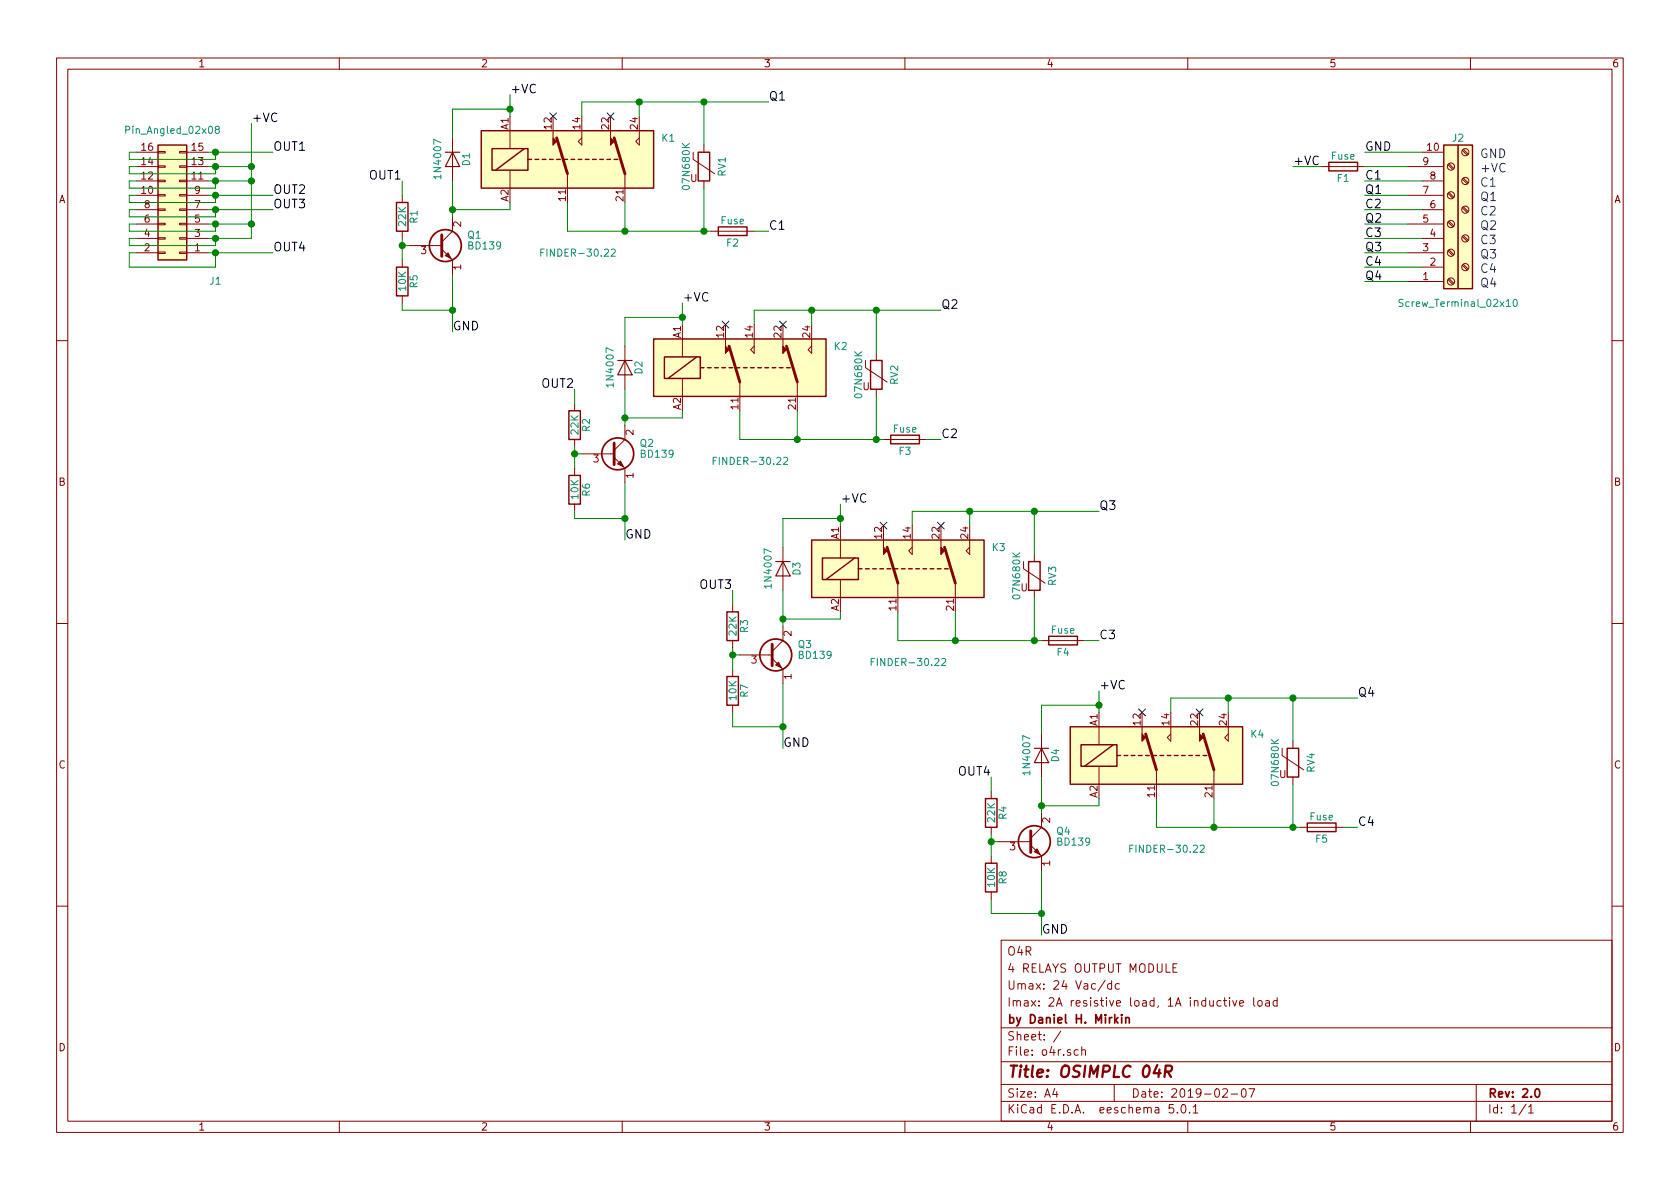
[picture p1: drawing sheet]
<svg xmlns="http://www.w3.org/2000/svg" width="297mm" height="210mm" viewBox="0 0 297 210" stroke-linecap="round" stroke-linejoin="round" font-family="sans-serif">
<g fill="none" stroke="#840000" stroke-width=".18">
<path d="M10 10.3h277v189.9h-277zM12 12.2h273v186.1h-273zM60 10.3v1.9M110 10.3v1.9M160 10.3v1.9M210 10.3v1.9M260 10.3v1.9M24.1 39.6h3.8M24.1 37.1h3.8M24.1 34.5h3.8M24.1 32h3.8M24.1 29.5h3.8"/>
<path d="M24.1 26.9h3.8M27.9 26.8h1.3v.2h-1.3zM27.9 29.3h1.3v.3h-1.3zM27.9 31.9h1.3v.2h-1.3zM27.9 34.4h1.3v.3h-1.3zM27.9 37h1.3v.2h-1.3zM27.9 39.5h1.3v.2h-1.3zM31.7 26.8h1.3v.2h-1.3zM31.7 29.3h1.3v.3h-1.3zM31.7 31.9h1.3v.2h-1.3zM31.7 34.4h1.3v.3h-1.3zM31.7 37h1.3v.2h-1.3z"/>
<path d="M31.7 39.5h1.3v.2h-1.3zM33 39.6h3.8M33 37.1h3.8M33 34.5h3.8M33 32h3.8M33 29.5h3.8M33 26.9h3.8M71.1 34.5v1.3M80 24.4v7.6M80 38.3v2.6l-1.9 1.9M90.2 23.1v3.2M90.2 30.1v3.2"/>
<path d="M97.8 23.1v2.5M100.3 30.7v2.6M102.9 23.1v2.5l-.7-.6 .7-.6M107.9 23.1v2.5M110.5 30.7v2.6M113 23.1v2.5l-.6-.6 .6-.6M122.6 26.9v1.3l3.8 2.5M124.5 25.6v1.3M124.5 32v1.3M233.7 29.5h7.6M248.9 39.6h6.4M248.9 34.5h6.4"/>
<path d="M248.9 29.5h6.4M251.5 37.1h3.8M251.5 32h3.8M251.5 26.9h3.8M256 39.3l.9 .8M256 34.2l.9 .8M256 29.1l.9 .9M256.2 39.1l.8 .8M256.2 34l.8 .9M256.2 29l.8 .8M258.5 36.7l.9 .9M258.5 31.7l.9 .8"/>
<path d="M258.5 26.6l.9 .8M258.7 36.6l.9 .8M258.7 31.5l.9 .8M258.7 26.4l.9 .8M24.1 44.7h3.8M24.1 42.2h3.8M27.9 42h1.3v.3h-1.3zM27.9 44.6h1.3v.2h-1.3zM31.7 42h1.3v.3h-1.3zM31.7 44.6h1.3v.2h-1.3zM33 44.7h3.8M33 42.2h3.8"/>
<path d="M71.1 40.9v1.3M71.1 46v1.2M71.1 52.3v1.3M72.4 43.4h5.7M78.1 44.1l1.9 1.9v2.5M120.6 59.9v3.2M125.7 40.9h7.6M128.3 59.9v2.6M133.3 59.9v2.6l-.6-.7 .6-.6M138.4 59.9v2.6M143.5 59.9v2.6l-.6-.7 .6-.6M248.9 44.7h6.4"/>
<path d="M248.9 49.8h6.4M251.5 42.2h3.8M251.5 47.2h3.8M256 49.4l.9 .9M256 44.4l.9 .8M256.2 49.3l.8 .8M256.2 44.2l.8 .8M258.5 46.9l.9 .8M258.5 41.8l.9 .9M258.7 46.7l.9 .9M258.7 41.7l.9 .8M10 60.2h2"/>
<path d="M101.6 71.4v1.2M101.6 77.7v1.3M110.5 61.2v7.6M110.5 75.2v2.5l-1.9 1.9M120.6 66.9v3.2M130.8 67.6v2.5M141 67.6v2.5M153 63.7v1.3l3.8 2.6M154.9 62.5v1.2M154.9 68.8v1.3M156.2 77.7h7.6M285 60.2h2"/>
<path d="M101.6 82.8v1.3M101.6 89.1v1.3M102.9 80.3h5.7M108.6 80.9l1.9 1.9v2.5M138.4 96.8v7.6M148.6 95.5v3.2M156.2 95.5v2.5M161.3 95.5v2.5l-.6-.6 .6-.6M166.4 95.5v2.5M171.4 95.5v2.5l-.6-.6 .6-.6M181 99.3v1.3l3.8 2.5M182.9 98v1.3"/>
<path d="M10 110.3h2M129.5 106.9v1.3M129.5 113.3v1.2M129.5 118.4v1.2M130.8 115.8h5.7M136.5 116.5l1.9 1.9v2.5M138.4 110.7v2.6l-1.9 1.9M148.6 102.5v3.2M158.7 103.1v2.6M168.9 103.1v2.6M182.9 104.4v1.3M184.1 113.3h7.7"/>
<path d="M285 110.3h2M129.5 124.7v1.3M175.3 139.9v1.3M184.1 129.8v7.6M194.3 128.5v3.2M194.3 135.5v3.2M201.9 128.5v2.6M204.5 136.1v2.6M207 128.5v2.6l-.6-.7 .6-.6M212.1 128.5v2.6M214.6 136.1v2.6M217.2 128.5v2.6l-.7-.7 .7-.6"/>
<path d="M226.7 132.3v1.3l3.8 2.5M228.6 131.1v1.2M228.6 137.4v1.3M175.3 146.3v1.3M175.3 151.4v1.2M175.3 157.7v1.3M176.5 148.8h5.7M182.2 149.5l1.9 1.9v2.5M184.1 143.8v2.5l-1.9 1.9M229.9 146.3h7.6M10 160.2h2M177 166.3h108v32h-108z"/>
<path d="M195.4 173.3l-1.3 2M196.5 174l-.4-.1-.3 .3 .1 .6 .2 .1 .4-.1M196.5 173.4v1.5M197.9 174l-.4-.1-.3 .3 .1 .6 .2 .1 .4-.1M207.4 171.1h.5M208.1 170.4h-.7v1.5h.7M216.3 176.9h.6M216.5 176.4v1.3l.4 .2M217.4 176.4v.2M217.4 176.9v1M218 176.9l.3 1 .4-1M219.2 177.4l.7-.1-.1-.3-.4-.1-.2 .2 .1 .7h.5"/>
<path d="M221.7 176.4v1.3l.2 .2M222.5 177.1l.2-.2 .4 .2 .1 .5-.2 .2-.3 .1-.2-.1zM223.8 177h.6l.1 .9M224.5 177.3l-.5 .1-.3 .2 .1 .2 .2 .1 .5-.1M225.8 177l-.4-.1-.3 .3 .1 .6 .2 .1 .4-.1M225.8 176.4v1.5M285 160.2h2M60 198.3v1.9M110 198.3v1.9M160 198.3v1.9M177 194.8h108M177 191.8h108"/>
<path d="M177 187.8h108M177 181.8h108M186.5 192.5l-.4 1h1M186.8 193v1M187.6 182.3l-1.3 2M190.6 185.7l-.4-.1-.3 .3 .1 .6 .2 .1 .4-.1M191.3 185.7a.37 .37 0 0 1 .6 .1v.8M191.3 185.1v1.5M197 191.8v3M207.5 195.3h-.7l-.1 .7 .2-.1 .5 .1 .1 .2v.5l-.2 .1-.6-.1M208.2 196.7v.1M209 195.5l.3-.2a.94 .94 0 0 1 0 1.5 .79 .79 0 0 1-.3-1.3z"/>
<path d="M210 198.3v1.9M210.3 196.7v.1M211 195.8l.4-.5v1.5M211 196.8h.8M216.2 192.7l.2-.2h.4l.2 .5-.9 1h.9M217.7 193.5h1.1M219.6 192.7l.4-.2a.94 .94 0 0 1 0 1.5 .82 .82 0 0 1-.4-1.3zM220.8 192.5h1l-.6 1.5M260 198.3v1.9M261 191.8v6.5M269.8 195.2l-1.2 2M270.3 195.8l.4-.5v1.5"/>
<path d="M270.3 196.8h.8"/>
<circle cx="256.5" cy="39.6" r=".63"/>
<circle cx="256.5" cy="34.5" r=".63"/>
<circle cx="256.5" cy="29.5" r=".63"/>
<circle cx="259.1" cy="37.1" r=".63"/>
<circle cx="259.1" cy="26.9" r=".63"/>
<circle cx="259.1" cy="32" r=".63"/>
<circle cx="256.5" cy="49.8" r=".63"/>
<circle cx="256.5" cy="44.7" r=".63"/>
<circle cx="259.1" cy="47.2" r=".63"/>
<circle cx="259.1" cy="42.2" r=".63"/>
</g>
<g fill="none" stroke="#840000" stroke-width=".3">
<path d="M197.7 179.9l-.6 .6M198.3 179.4v.2M198.3 179.9v1M199 179.9v1M197.2 180.4l.5 .5M199 180.1l.2-.2 .4 .1 .1 .9M271.5 192.7l.2-.2a.81 .81 0 0 1 .6 .6 .81 .81 0 0 1-.3 .8l-.1 .1a.79 .79 0 0 1-.4-1.3z"/>
<circle cx="78.7" cy="43.4" r="2.82"/>
<circle cx="109.2" cy="80.3" r="2.82"/>
<circle cx="137.2" cy="115.8" r="2.82"/>
<circle cx="182.9" cy="148.8" r="2.82"/>
</g>
<path d="M206 189.5h.8a.57 .57 0 0 0 .4-.5 .57 .57 0 0 0-.3-.6h-.8l-.2 2M206.5 189.5l.5 .9" fill="none" stroke="#840000" stroke-width=".41"/>
<g fill="#ffffc2" stroke="#ffffc2" stroke-width=".18">
<path d="M27.9 25.6h5.1v20.4h-5.1z"/>
<path d="M255.3 25.6h2.5v25.4h-2.5z"/>
<path d="M257.8 25.6h2.5v25.4h-2.5z"/>
<path d="M85.1 23.1h30.5v10.2h-30.5z"/>
<path d="M115.6 59.9h30.4v10.2h-30.4z"/>
<path d="M143.5 95.5h30.5v10.2h-30.5z"/>
<path d="M189.2 128.5h30.5v10.2h-30.5z"/>
</g>
<g fill="none" stroke="#840000" stroke-width=".25">
<path d="M27.9 25.6h5.1v20.4h-5.1zM70.1 35.8h2v5.1h-2zM85.1 23.1h30.5v10.2h-30.5zM87 26.3h6.3v3.8h-6.3zM92.7 26.3l-5.1 3.8M93.3 28.2h.7M94.6 28.2h.6M95.9 28.2h.6M97.2 28.2h.6M98.4 28.2h.7M99.7 28.2h.6M101 28.2h.6"/>
<path d="M102.2 28.2h.7M103.5 28.2h.6M104.8 28.2h.6M106 28.2h.7M107.3 28.2h.6M108.6 28.2h.6M123.4 26.9h2.1v5.1h-2.1zM234.9 28.7h5.1v1.5h-5.1zM255.3 25.6h2.5v25.4h-2.5zM257.8 25.6h2.5v25.4h-2.5zM70.1 47.2h2v5.1h-2zM115.6 59.9h30.4v10.2h-30.4z"/>
<path d="M127 40.1h5.1v1.6h-5.1zM100.6 72.6h2v5.1h-2zM117.5 63.1h6.3v3.8h-6.3zM123.2 63.1l-5.1 3.8M123.8 65h.7M125.1 65h.6M126.4 65h.6M127.6 65h.7M128.9 65h.6M130.2 65h.6M131.4 65h.7M132.7 65h.6"/>
<path d="M134 65h.6M135.3 65h.6M136.5 65h.7M137.8 65h.6M139.1 65h.6M153.9 63.7h2.1v5.1h-2.1zM157.5 77h5.1v1.5h-5.1zM100.6 84.1h2v5h-2zM143.5 95.5h30.5v10.2h-30.5zM145.4 98.7h6.4v3.8h-6.4zM151.1 98.7l-5.1 3.8M181.9 99.3h2v5.1h-2z"/>
<path d="M128.5 108.2h2.1v5.1h-2.1zM128.5 119.6h2.1v5.1h-2.1zM151.8 100.6h.6M153 100.6h.7M154.3 100.6h.6M155.6 100.6h.6M156.8 100.6h.7M158.1 100.6h.6M159.4 100.6h.6M160.7 100.6h.6M161.9 100.6h.7M163.2 100.6h.6"/>
<path d="M164.5 100.6h.6M165.7 100.6h.7M167 100.6h.6M185.4 112.5h5.1v1.5h-5.1zM189.2 128.5h30.5v10.2h-30.5zM191.1 131.7h6.4v3.8h-6.4zM196.8 131.7l-5 3.8M197.5 133.6h.6M198.8 133.6h.6M200 133.6h.7M201.3 133.6h.6M202.6 133.6h.6"/>
<path d="M203.8 133.6h.7M205.1 133.6h.6M206.4 133.6h.6M207.6 133.6h.7M208.9 133.6h.6M210.2 133.6h.6M211.5 133.6h.6M212.7 133.6h.7M227.6 132.3h2v5.1h-2zM174.2 141.2h2.1v5.1h-2.1zM174.2 152.6h2.1v5.1h-2.1zM231.1 145.5h5.1v1.6h-5.1z"/>
</g>
<g fill="none" stroke="#008484" stroke-width=".18">
<path d="M38.3 22.9l-.3-.3 .1-.2 .2-.1 .4 .1v.4l-.5 .1-.2 .2v.3l.3 .2 .4-.1 .1-.1-.1-.4-.2-.1M95.6 44.6h.4M96.2 44h-.6v1.3M108.1 44.2l.5-.2 .2 .4-.1 .2-.7 .7h.8M248.1 53l-.5-.1-.2 .2v.4l.6 .2 .1 .3-.3 .2-.5-.1M267.7 53.1l.1-.2a.69 .69 0 0 1 .5 .7 .69 .69 0 0 1-.5 .6l-.2-.2-.1-.3zM126.1 81.5h.4M126.7 80.9h-.6v1.2M138.6 81l.4-.1 .3 .3-.1 .2-.7 .7h.8M154 117h.5M154.6 116.4h-.6v1.3M166.5 116.6l.5-.2 .2 .4v.2l-.8 .7h.8"/>
<path d="M199.7 150.1h.5M200.4 149.4h-.7v1.3M212.2 149.6l.5-.2 .2 .4v.2l-.8 .7h.8"/>
</g>
<path d="M78.7 26.9h2.6M80 26.9l1.3 2.6h-2.6zM109.2 63.7h2.6M110.5 63.7l1.3 2.6h-2.6zM137.2 99.3h2.5M138.4 99.3l1.3 2.5h-2.5zM182.9 132.3h2.5M184.1 132.3l1.3 2.6h-2.5z" fill="none" stroke="#840000" stroke-width=".2"/>
<g fill="none" stroke="#008400" stroke-width=".18">
<path d="M90.2 19.3h-10.2v5.1M90.2 16.8v3.8M113 18v2.6M124.5 18v7.6M135.9 18h-33v2.6M24.1 29.5h-1.2v1.2h15.2v-1.2M24.1 34.5h-1.2v1.3h15.2v-1.3M24.1 32h-1.2v1.3h15.2v-1.3M24.1 26.9h-1.2v1.3h15.2v-1.3M24.1 39.6h-1.2v1.3h15.2v-1.3M24.1 37.1h-1.2v1.2h15.2v-1.2M36.8 29.5h7.6"/>
<path d="M36.8 34.5h11.5M36.8 32h7.6M36.8 26.9h11.5M36.8 39.6h7.6M36.8 37.1h11.5M44.4 21.8v20.4h-7.6M71.1 32v2.5M80 32v6.3M90.2 35.8v1.3h-10.2M100.3 35.8v5.1h25.4M110.5 35.8v5.1M124.5 33.3v7.6"/>
<path d="M228.6 29.5h5.1M241.3 29.5h7.6M241.3 34.5h7.6M241.3 32h10.2M241.3 26.9h10.2M241.3 39.6h7.6M241.3 37.1h10.2M24.1 44.7h-1.2v2.5h15.2v-2.5M24.1 42.2h-1.2v1.2h15.2v-1.2M36.8 44.7h11.5M71.1 43.4h1.3M71.1 42.2v3.8"/>
<path d="M71.1 53.6v1.3h8.9M80 48.5v10.2M120.6 56.1h-10.1v5.1M120.6 53.6v3.8M133.3 40.9h2.6M143.5 54.9v2.5M154.9 54.9v7.6M166.4 54.9h-33.1v2.5M241.3 44.7h7.6M241.3 42.2h10.2M241.3 49.8h7.6M241.3 47.2h10.2"/>
<path d="M101.6 68.8v2.6M101.6 79v3.8M110.5 68.8v6.4M120.6 72.6v1.3h-10.1M130.8 72.6v5.1h25.4M141 72.6v5.1M154.9 70.1v7.6M163.8 77.7h2.6M101.6 90.4v1.3h8.9M101.6 80.3h1.3M110.5 85.3v10.2M148.6 91.7h-10.2v5.1"/>
<path d="M148.6 89.1v3.9M171.4 90.4v2.6M182.9 90.4v7.6M194.3 90.4h-33v2.6M129.5 104.4v2.5M129.5 114.5v3.9M129.5 115.8h1.3M138.4 104.4v6.3M148.6 108.2v1.3h-10.2M158.7 108.2v5.1h25.4M168.9 108.2v5.1M182.9 105.7v7.6"/>
<path d="M191.8 113.3h2.5M129.5 126v2.5h8.9M138.4 120.9v11.4M175.3 137.4v2.5M184.1 137.4v6.4M194.3 124.7h-10.2v5.1M194.3 122.2v3.8M217.2 123.4v2.6M228.6 123.4v7.7M228.6 138.7v7.6M240 123.4h-33v2.6M175.3 147.6v3.8"/>
<path d="M175.3 159v2.5h8.8M175.3 148.8h1.2M184.1 153.9v11.4M194.3 141.2v1.3h-10.2M204.5 141.2v5.1h25.4M214.6 141.2v5.1M237.5 146.3h2.5"/>
</g>
<g fill="#008400" stroke="#008400" stroke-width=".25">
<circle cx="44.5" cy="29.5" r=".51"/>
<circle cx="44.5" cy="32" r=".51"/>
<circle cx="44.5" cy="39.6" r=".51"/>
<circle cx="38.1" cy="29.5" r=".51"/>
<circle cx="38.1" cy="32" r=".51"/>
<circle cx="38.1" cy="39.6" r=".51"/>
<circle cx="38.1" cy="42.2" r=".51"/>
<circle cx="38.1" cy="26.9" r=".51"/>
<circle cx="38.1" cy="34.5" r=".51"/>
<circle cx="38.1" cy="37.1" r=".51"/>
<circle cx="38.1" cy="44.7" r=".51"/>
<circle cx="80" cy="37.1" r=".51"/>
<circle cx="90.2" cy="19.3" r=".51"/>
<circle cx="124.5" cy="18" r=".51"/>
<circle cx="124.5" cy="40.9" r=".51"/>
<circle cx="110.5" cy="40.9" r=".51"/>
<circle cx="113" cy="18" r=".51"/>
<circle cx="110.5" cy="73.9" r=".51"/>
<circle cx="120.7" cy="56.1" r=".51"/>
<circle cx="154.9" cy="54.9" r=".51"/>
<circle cx="154.9" cy="77.7" r=".51"/>
<circle cx="141" cy="77.7" r=".51"/>
<circle cx="143.5" cy="54.9" r=".51"/>
<circle cx="138.4" cy="109.5" r=".51"/>
<circle cx="148.6" cy="91.7" r=".51"/>
<circle cx="182.9" cy="90.4" r=".51"/>
<circle cx="182.9" cy="113.3" r=".51"/>
<circle cx="168.9" cy="113.3" r=".51"/>
<circle cx="171.5" cy="90.4" r=".51"/>
<circle cx="184.2" cy="142.5" r=".51"/>
<circle cx="194.3" cy="124.7" r=".51"/>
<circle cx="228.6" cy="123.4" r=".51"/>
<circle cx="228.6" cy="146.3" r=".51"/>
<circle cx="214.6" cy="146.3" r=".51"/>
<circle cx="217.2" cy="123.4" r=".51"/>
<circle cx="71.1" cy="43.4" r=".51"/>
<circle cx="80" cy="54.9" r=".51"/>
<circle cx="101.6" cy="80.3" r=".51"/>
<circle cx="110.5" cy="91.7" r=".51"/>
<circle cx="129.5" cy="115.8" r=".51"/>
<circle cx="138.4" cy="128.5" r=".51"/>
<circle cx="175.3" cy="148.8" r=".51"/>
<circle cx="184.2" cy="161.5" r=".51"/>
</g>
<g fill="none" stroke="#000084" stroke-width=".18">
<path d="M97.2 20l1.2 1.2M98.4 20l-1.2 1.2M107.3 20l1.3 1.2M108.6 20l-1.3 1.2M127.7 56.8l1.2 1.2M128.9 56.8l-1.2 1.2M137.8 56.8l1.2 1.2M139 56.8l-1.2 1.2M155.6 92.3l1.2 1.3M156.8 92.3l-1.2 1.3M165.8 92.3l1.2 1.3M167 92.3l-1.2 1.3"/>
<path d="M201.3 125.4l1.2 1.2M202.5 125.4l-1.2 1.2M211.5 125.4l1.2 1.2M212.7 125.4l-1.2 1.2"/>
</g>
<path d="M98.4 24.4l1.9 6.3M108.6 24.4l1.9 6.3M128.9 61.2l1.9 6.4M139.1 61.2l1.9 6.4M156.8 96.8l1.9 6.3M167 96.8l1.9 6.3M202.6 129.8l1.9 6.3M212.7 129.8l1.9 6.3" fill="none" stroke="#840000" stroke-width=".51"/>
<g fill="#840000" stroke="#840000" stroke-width=".18">
<path d="M97.8 24.4l.6 .6-.6 .6z"/>
<path d="M107.9 24.4l.7 .6-.7 .6z"/>
<path d="M128.3 61.2l.6 .6-.6 .7z"/>
<path d="M138.4 61.2l.7 .6-.7 .7z"/>
<path d="M156.2 96.8l.6 .6-.6 .6z"/>
<path d="M166.4 96.8l.6 .6-.6 .6z"/>
<path d="M201.9 129.8l.7 .6-.7 .7z"/>
<path d="M212.1 129.8l.6 .6-.6 .7z"/>
<path d="M79.2 44.7l.6 1-1.1-.5z"/>
<path d="M109.7 81.5l.5 1-1-.5z"/>
<path d="M137.1 117.6l.5-.5 .6 1z"/>
<path d="M182.9 150.6l.5-.5 .5 1z"/>
</g>
<g fill="#840000" stroke="#840000" stroke-width=".51">
<path d="M78.1 41.5v3.8z"/>
<path d="M108.6 78.4v3.8z"/>
<path d="M136.5 113.9v3.8z"/>
<path d="M182.2 146.9v3.8z"/>
</g>
<text font-size="2.8" fill="#840000" x="178" y="190.5">Title: OSIMPLC 04R</text>
<g font-size="2.1">
<text x="90.2" y="16.5">+VC</text>
<text x="135.9" y="17.8">Q1</text>
<text x="44.4" y="21.6">+VC</text>
<text x="48.3" y="26.7">OUT1</text>
<text x="228.6" y="29.2">+VC</text>
<text x="241.3" y="26.7">GND</text>
<text x="48.3" y="34.3">OUT2</text>
<text x="65.5" y="31.7">OUT1</text>
<text x="241.3" y="34.3">Q1</text>
<text x="241.3" y="31.7">C1</text>
<text x="48.3" y="36.8">OUT3</text>
<text x="135.9" y="40.6">C1</text>
<text x="241.3" y="39.4">Q2</text>
<text x="241.3" y="36.8">C2</text>
<text x="241.3" y="41.9">C3</text>
<text x="48.3" y="44.4">OUT4</text>
<text x="241.3" y="44.4">Q3</text>
<text x="241.3" y="47">C4</text>
<text x="120.6" y="53.3">+VC</text>
<text x="241.3" y="49.5">Q4</text>
<text x="80" y="58.4">GND</text>
<text x="166.4" y="54.6">Q2</text>
<text x="95.9" y="68.6">OUT2</text>
<text x="166.4" y="77.5">C2</text>
<text x="148.6" y="88.9">+VC</text>
<text x="110.5" y="95.2">GND</text>
<text x="194.3" y="90.2">Q3</text>
<text x="123.9" y="104.1">OUT3</text>
<text x="194.3" y="113">C3</text>
<text x="194.3" y="121.9">+VC</text>
<text x="240" y="123.2">Q4</text>
<text x="138.4" y="132.1">GND</text>
<text x="169.6" y="137.2">OUT4</text>
<text x="240" y="146">C4</text>
<text x="184.1" y="165.1">GND</text>
</g>
<g font-size="2.1" fill="#0000c2">
<text x="261.6" y="27.9">GND</text>
<text x="261.6" y="30.5">+VC</text>
<text x="261.6" y="35.6">Q1</text>
<text x="261.6" y="33">C1</text>
<text x="261.6" y="40.6">Q2</text>
<text x="261.6" y="38.1">C2</text>
<text x="261.6" y="45.7">Q3</text>
<text x="261.6" y="43.2">C3</text>
<text x="261.6" y="50.8">Q4</text>
<text x="261.6" y="48.3">C4</text>
</g>
<g font-size="2.1" fill="#840000">
<text x="178" y="172">4 RELAYS OUTPUT MODULE</text>
<text x="178" y="169">O4R</text>
<text x="178" y="178">Imax: 2A resistive load, 1A inductive load</text>
<text x="178" y="175">Umax: 24 Vac/dc</text>
<text x="178" y="184">Sheet: /</text>
<text x="178" y="181">by Daniel H. Mirkin</text>
<text x="178" y="186.7">File: o4r.sch</text>
<text x="178" y="196.9">KiCad E.D.A. eeschema 5.0.1</text>
<text x="178" y="194.1">Size: A4</text>
<text x="200" y="194.1">Date: 2019-02-07</text>
<text x="263" y="194.1">Rev: 2.0</text>
<text x="263" y="196.9">Id: 1/1</text>
</g>
<g font-size="1.8" fill="#840000">
<text x="35" y="11.9">1</text>
<text x="85" y="11.9">2</text>
<text x="135" y="11.9">3</text>
<text x="185" y="11.9">4</text>
<text x="235" y="11.9">5</text>
<text x="285" y="11.9">6</text>
<text x="89.9" y="23" transform="rotate(-90 89.9 23)">A1</text>
<text x="97.5" y="22.8" transform="rotate(-90 97.5 22.8)">12</text>
<text x="102.6" y="22.8" transform="rotate(-90 102.6 22.8)">14</text>
<text x="107.7" y="22.8" transform="rotate(-90 107.7 22.8)">22</text>
<text x="112.8" y="22.8" transform="rotate(-90 112.8 22.8)">24</text>
<text x="25.1" y="29.2">14</text>
<text x="25.1" y="26.7">16</text>
<text x="34" y="29.2">13</text>
<text x="34" y="26.7">15</text>
<text x="251.6" y="29.2">9</text>
<text x="252.4" y="26.7">10</text>
<text x="10.4" y="35.9">A</text>
<text x="25.1" y="34.3">10</text>
<text x="25.1" y="31.7">12</text>
<text x="34" y="31.7">11</text>
<text x="34.4" y="34.3">9</text>
<text x="89.9" y="35.7" transform="rotate(-90 89.9 35.7)">A2</text>
<text x="100.1" y="35.5" transform="rotate(-90 100.1 35.5)">11</text>
<text x="110.2" y="35.5" transform="rotate(-90 110.2 35.5)">21</text>
<text x="122" y="32.2">U</text>
<text x="251.6" y="34.3">7</text>
<text x="252.9" y="31.7">8</text>
<text x="285.4" y="35.9">A</text>
<text x="25.6" y="41.9">4</text>
<text x="25.6" y="39.4">6</text>
<text x="25.6" y="36.8">8</text>
<text x="34.4" y="41.9">3</text>
<text x="34.4" y="39.4">5</text>
<text x="34.4" y="36.8">7</text>
<text x="81.5" y="40.1" transform="rotate(-90 81.5 40.1)">2</text>
<text x="251.6" y="39.4">5</text>
<text x="252.9" y="41.9">4</text>
<text x="252.9" y="36.8">6</text>
<text x="25.6" y="44.4">2</text>
<text x="34.4" y="44.4">1</text>
<text x="74.4" y="45">3</text>
<text x="81.5" y="47.7" transform="rotate(-90 81.5 47.7)">1</text>
<text x="251.6" y="44.4">3</text>
<text x="252.9" y="47">2</text>
<text x="251.6" y="49.5">1</text>
<text x="120.4" y="59.8" transform="rotate(-90 120.4 59.8)">A1</text>
<text x="128" y="59.6" transform="rotate(-90 128 59.6)">12</text>
<text x="133.1" y="59.6" transform="rotate(-90 133.1 59.6)">14</text>
<text x="138.2" y="59.6" transform="rotate(-90 138.2 59.6)">22</text>
<text x="143.3" y="59.6" transform="rotate(-90 143.3 59.6)">24</text>
<text x="152.5" y="69">U</text>
<text x="112" y="76.9" transform="rotate(-90 112 76.9)">2</text>
<text x="120.4" y="72.5" transform="rotate(-90 120.4 72.5)">A2</text>
<text x="130.6" y="72.3" transform="rotate(-90 130.6 72.3)">11</text>
<text x="140.7" y="72.3" transform="rotate(-90 140.7 72.3)">21</text>
<text x="104.9" y="81.8">3</text>
<text x="10.4" y="85.9">B</text>
<text x="112" y="84.6" transform="rotate(-90 112 84.6)">1</text>
<text x="285.4" y="85.9">B</text>
<text x="148.3" y="95.3" transform="rotate(-90 148.3 95.3)">A1</text>
<text x="156" y="95.2" transform="rotate(-90 156 95.2)">12</text>
<text x="161" y="95.2" transform="rotate(-90 161 95.2)">14</text>
<text x="166.1" y="95.2" transform="rotate(-90 166.1 95.2)">22</text>
<text x="171.2" y="95.2" transform="rotate(-90 171.2 95.2)">24</text>
<text x="158.5" y="107.9" transform="rotate(-90 158.5 107.9)">11</text>
<text x="168.7" y="107.9" transform="rotate(-90 168.7 107.9)">21</text>
<text x="180.5" y="104.6">U</text>
<text x="140" y="112.5" transform="rotate(-90 140 112.5)">2</text>
<text x="148.3" y="108" transform="rotate(-90 148.3 108)">A2</text>
<text x="132.9" y="117.3">3</text>
<text x="140" y="120.1" transform="rotate(-90 140 120.1)">1</text>
<text x="194.1" y="128.4" transform="rotate(-90 194.1 128.4)">A1</text>
<text x="201.7" y="128.2" transform="rotate(-90 201.7 128.2)">12</text>
<text x="206.8" y="128.2" transform="rotate(-90 206.8 128.2)">14</text>
<text x="211.8" y="128.2" transform="rotate(-90 211.8 128.2)">22</text>
<text x="216.9" y="128.2" transform="rotate(-90 216.9 128.2)">24</text>
<text x="10.4" y="135.9">C</text>
<text x="226.2" y="137.6">U</text>
<text x="285.4" y="135.9">C</text>
<text x="194.1" y="141.1" transform="rotate(-90 194.1 141.1)">A2</text>
<text x="204.2" y="140.9" transform="rotate(-90 204.2 140.9)">11</text>
<text x="214.4" y="140.9" transform="rotate(-90 214.4 140.9)">21</text>
<text x="185.7" y="145.5" transform="rotate(-90 185.7 145.5)">2</text>
<text x="178.6" y="150.4">3</text>
<text x="185.7" y="153.1" transform="rotate(-90 185.7 153.1)">1</text>
<text x="10.4" y="185.9">D</text>
<text x="285.4" y="185.9">D</text>
<text x="35" y="199.9">1</text>
<text x="85" y="199.9">2</text>
<text x="135" y="199.9">3</text>
<text x="185" y="199.9">4</text>
<text x="235" y="199.9">5</text>
<text x="285" y="199.9">6</text>
</g>
<g font-size="1.8" fill="#008484">
<text x="22.7" y="23.7">Pin_Angled_02x08</text>
<text x="83.1" y="29.3" transform="rotate(-90 83.1 29.3)">D1</text>
<text x="117" y="25.1">K1</text>
<text x="235.4" y="28.2">Fuse</text>
<text x="256.8" y="25.1">J2</text>
<text x="78" y="31.3" transform="rotate(-90 78 31.3)">1N4007</text>
<text x="122" y="33.2" transform="rotate(-90 122 33.2)">07N680K</text>
<text x="128.3" y="31.2" transform="rotate(-90 128.3 31.2)">RV1</text>
<text x="236.5" y="32.2">F1</text>
<text x="71.8" y="39.9" transform="rotate(-90 71.8 39.9)">22K</text>
<text x="73.8" y="39.5" transform="rotate(-90 73.8 39.5)">R1</text>
<text x="127.5" y="39.7">Fuse</text>
<text x="82.7" y="42.2">Q1</text>
<text x="83" y="44.1">BD139</text>
<text x="96.4" y="45.4">FINDER-30.22</text>
<text x="128.5" y="43.6">F2</text>
<text x="37.1" y="50.3">J1</text>
<text x="71.8" y="51.4" transform="rotate(-90 71.8 51.4)">10K</text>
<text x="73.8" y="50.9" transform="rotate(-90 73.8 50.9)">R5</text>
<text x="248.1" y="54.3">Screw_Terminal_02x10</text>
<text x="147.5" y="61.9">K2</text>
<text x="108.5" y="68.1" transform="rotate(-90 108.5 68.1)">1N4007</text>
<text x="113.6" y="66.1" transform="rotate(-90 113.6 66.1)">D2</text>
<text x="152.5" y="70" transform="rotate(-90 152.5 70)">07N680K</text>
<text x="158.8" y="68" transform="rotate(-90 158.8 68)">RV2</text>
<text x="102.3" y="76.8" transform="rotate(-90 102.3 76.8)">22K</text>
<text x="104.3" y="76.3" transform="rotate(-90 104.3 76.3)">R2</text>
<text x="158" y="76.5">Fuse</text>
<text x="113.2" y="79">Q2</text>
<text x="113.4" y="80.9">BD139</text>
<text x="126.9" y="82.2">FINDER-30.22</text>
<text x="159" y="80.4">F3</text>
<text x="102.3" y="88.2" transform="rotate(-90 102.3 88.2)">10K</text>
<text x="104.3" y="87.7" transform="rotate(-90 104.3 87.7)">R6</text>
<text x="141.5" y="101.7" transform="rotate(-90 141.5 101.7)">D3</text>
<text x="175.5" y="97.5">K3</text>
<text x="136.4" y="103.7" transform="rotate(-90 136.4 103.7)">1N4007</text>
<text x="180.4" y="105.6" transform="rotate(-90 180.4 105.6)">07N680K</text>
<text x="186.7" y="103.6" transform="rotate(-90 186.7 103.6)">RV3</text>
<text x="130.2" y="112.3" transform="rotate(-90 130.2 112.3)">22K</text>
<text x="132.3" y="111.9" transform="rotate(-90 132.3 111.9)">R3</text>
<text x="185.9" y="112.1">Fuse</text>
<text x="141.1" y="114.6">Q3</text>
<text x="141.4" y="116.5">BD139</text>
<text x="154.8" y="117.8">FINDER-30.22</text>
<text x="186.9" y="116">F4</text>
<text x="130.2" y="123.8" transform="rotate(-90 130.2 123.8)">10K</text>
<text x="132.3" y="123.3" transform="rotate(-90 132.3 123.3)">R7</text>
<text x="221.2" y="130.5">K4</text>
<text x="182.2" y="136.7" transform="rotate(-90 182.2 136.7)">1N4007</text>
<text x="187.2" y="134.7" transform="rotate(-90 187.2 134.7)">D4</text>
<text x="232.5" y="136.6" transform="rotate(-90 232.5 136.6)">RV4</text>
<text x="226.1" y="138.6" transform="rotate(-90 226.1 138.6)">07N680K</text>
<text x="175.9" y="145.4" transform="rotate(-90 175.9 145.4)">22K</text>
<text x="178" y="144.9" transform="rotate(-90 178 144.9)">R4</text>
<text x="186.9" y="147.6">Q4</text>
<text x="187.1" y="149.5">BD139</text>
<text x="231.6" y="145.1">Fuse</text>
<text x="232.7" y="149">F5</text>
<text x="200.5" y="150.8">FINDER-30.22</text>
<text x="175.9" y="156.8" transform="rotate(-90 175.9 156.8)">10K</text>
<text x="178" y="156.3" transform="rotate(-90 178 156.3)">R8</text>
</g>
</svg>
